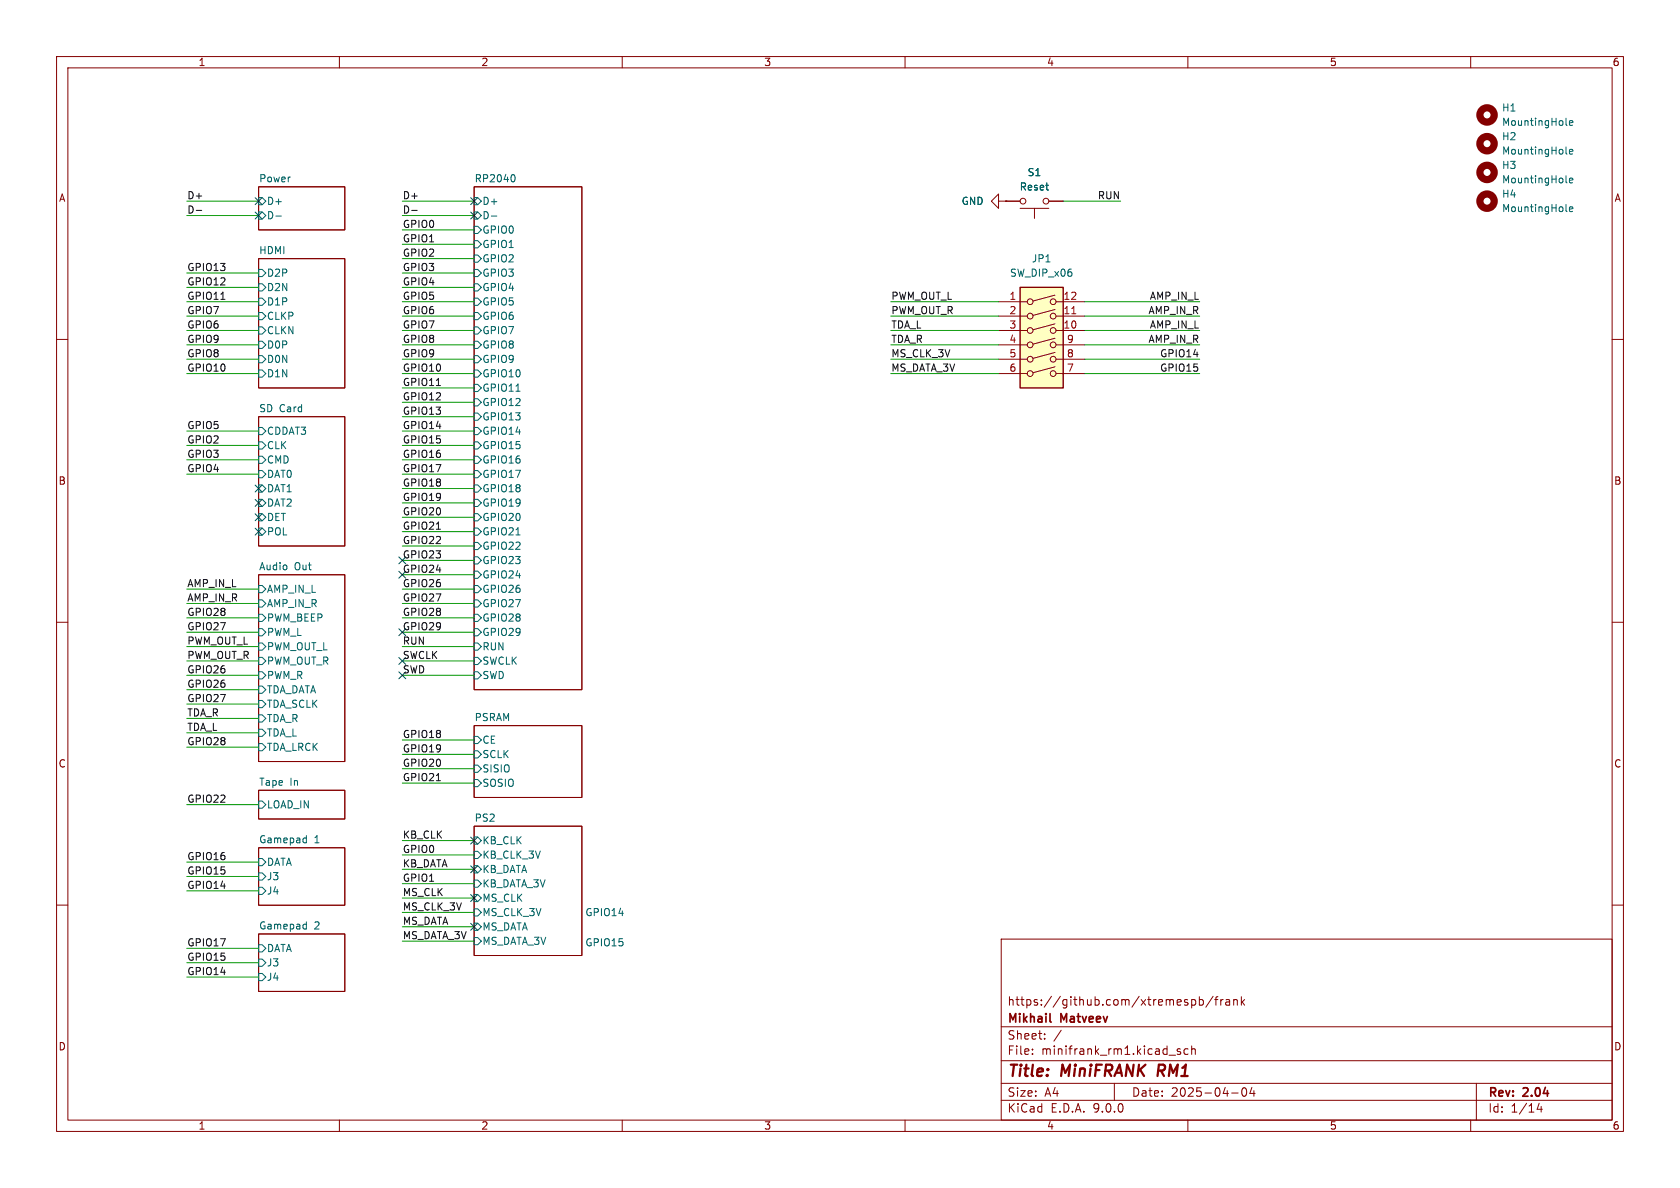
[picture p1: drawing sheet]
<svg xmlns="http://www.w3.org/2000/svg" width="297mm" height="210mm" viewBox="0 0 297 210" stroke-linecap="round" stroke-linejoin="round" font-family="sans-serif">
<g fill="none" stroke="#840000" stroke-width=".18">
<path d="M10 10h277v190h-277zM12 12h273v186h-273zM60 10v2M110 10v2M160 10v2M210 10v2M260 10v2M45.7 33h15.3v7.6h-15.3zM83.8 33h19.1v88.9h-19.1zM176.5 35.6v-1.3l-1.2 1.3 1.2 1.2v-1.2h1.3M177.8 35.6h.1M177.8 35.6h2.5"/>
<path d="M180.3 36.8h5.1M182.9 36.8v1.8M185.4 35.6h2.6M45.7 45.7h15.3v22.9h-15.3zM10 60h2M45.7 73.7h15.3v22.8h-15.3zM285 60h2M10 110h2M45.7 101.6h15.3v33h-15.3zM285 110h2M45.7 139.7h15.3v5.1h-15.3zM83.8 128.3h19.1v12.7h-19.1z"/>
<path d="M45.7 149.9h15.3v10.1h-15.3zM83.8 146.1h19.1v22.8h-19.1zM10 160h2M45.7 165.1h15.3v10.2h-15.3zM177 166h108v32h-108zM210.7 176.8l.4-.1 .3 .3v.4l-.2 .2h-.5M212 176.8l.5-.1 .2 .3v.4l-.1 .2h-.6M212 176.2v1.5M214.5 176.1l-1.3 2M214.7 176.7h.6M215.3 176.2l-.3 .2v1.3M215.8 176.7v1"/>
<path d="M216.2 176.7l-.2 .1-.2 .2M216.7 176.8h.6l.1 .9M217.4 177.1h-.5a.29 .29 0 0 0-.2 .3 .29 .29 0 0 0 .2 .3l.5-.1M218.1 176.8l.2-.1 .4 .1v.9M218.1 176.7v1M219.5 176.2v1.5M219.6 177.1l.4 .6M220 176.7l-.5 .6M285 160h2M60 198v2M110 198v2M160 198v2"/>
<path d="M177 194.5h108M177 191.5h108M177 187.5h108M177 181.5h108M182.5 186.3v.1M182.5 185.5v.1M184.7 183.6v.1M184.7 182.8v.1M187.6 182.1l-1.3 2M197 191.5v3M206.7 186.5h1.1M208.7 185.5l-.4-.1-.2 .2 .1 .2 .5 .2v.3h-.6"/>
<path d="M210 198v2M210 185.5l-.4-.1-.3 .3v.4l.2 .2h.5M210.7 185.5l.2-.1 .3 .1 .1 .9M210.7 184.9v1.5M217.7 193.2h1.2M219.7 192.4l.2-.1a.81 .81 0 0 1 .6 .6 .81 .81 0 0 1-.3 .8l-.2 .1a.81 .81 0 0 1-.3-1.4zM221.3 192.2l-.3 1.1h.9M221.7 192.8v1M260 198v2M261 191.5v6.5M272.1 195l-.4 1.1h1M272.5 195.6v1"/>
<circle cx="180.8" cy="35.6" r=".51"/>
<circle cx="184.9" cy="35.6" r=".51"/>
</g>
<path d="M204.9 188.2l-.3 2" fill="none" stroke="#840000" stroke-width=".4"/>
<path d="M185.6 180.5l.2 .2" fill="none" stroke="#840000" stroke-width=".3"/>
<g fill="none" stroke="#006464" stroke-width=".18">
<path d="M45.7 34.9h.7l.6 .7-.6 .6h-.7zM45.7 37.5h.7l.6 .6-.6 .6h-.7zM48.8 38.2h.9M83.8 34.9h.7l.6 .7-.6 .6h-.7zM83.8 37.5h.7l.6 .6-.6 .6h-.7zM86.9 38.2h.9M90.8 30.9a.79 .79 0 0 1 0 1.2M276.8 22l.2 .2M277.5 21.7l.6-.1-.1-.2-.4-.1-.1 .2v.6h.5M45.7 47.6h.7l.6 .7-.6 .6h-.7zM45.7 50.2h.7l.6 .6-.6 .6h-.7zM45.7 52.7h.7l.6 .6-.6 .7h-.7z"/>
<path d="M45.7 55.2h.7l.6 .7-.6 .6h-.7zM45.7 57.8h.7l.6 .6-.6 .7h-.7zM83.8 40h.7l.6 .6-.6 .7h-.7zM83.8 42.5h.7l.6 .7-.6 .6h-.7zM83.8 45.1h.7l.6 .6-.6 .7h-.7zM83.8 47.6h.7l.6 .7-.6 .6h-.7zM83.8 50.2h.7l.6 .6-.6 .6h-.7zM83.8 52.7h.7l.6 .6-.6 .7h-.7zM83.8 55.2h.7l.6 .7-.6 .6h-.7zM83.8 57.8h.7l.6 .6-.6 .7h-.7zM45.7 60.3h.7l.6 .7-.6 .6h-.7zM45.7 62.9h.7l.6 .6-.6 .6h-.7z"/>
<path d="M45.7 65.4h.7l.6 .6-.6 .7h-.7zM45.7 75.6h.7l.6 .6-.6 .6h-.7zM45.7 78.1h.7l.6 .6-.6 .7h-.7zM83.8 60.3h.7l.6 .7-.6 .6h-.7zM83.8 62.9h.7l.6 .6-.6 .6h-.7zM83.8 65.4h.7l.6 .6-.6 .7h-.7zM83.8 67.9h.7l.6 .7-.6 .6h-.7zM83.8 70.5h.7l.6 .6-.6 .7h-.7zM83.8 73h.7l.6 .7-.6 .6h-.7zM83.8 75.6h.7l.6 .6-.6 .6h-.7zM83.8 78.1h.7l.6 .6-.6 .7h-.7zM91.2 69.2h.7"/>
<path d="M45.7 80.6h.7l.6 .7-.6 .6h-.7zM45.7 83.2h.7l.6 .6-.6 .7h-.7zM45.7 85.7h.7l.6 .7-.6 .6h-.7zM45.7 88.3h.7l.6 .6-.6 .6h-.7zM45.7 90.8h.7l.6 .6-.6 .7h-.7zM45.7 93.3h.7l.6 .7-.6 .6h-.7zM83.8 80.6h.7l.6 .7-.6 .6h-.7zM83.8 83.2h.7l.6 .6-.6 .7h-.7zM83.8 85.7h.7l.6 .7-.6 .6h-.7zM83.8 88.3h.7l.6 .6-.6 .6h-.7zM83.8 90.8h.7l.6 .6-.6 .7h-.7zM83.8 93.3h.7l.6 .7-.6 .6h-.7z"/>
<path d="M83.8 95.9h.7l.6 .6-.6 .7h-.7zM83.8 98.4h.7l.6 .7-.6 .6h-.7zM91.2 94.6h.7M45.7 103.5h.7l.6 .6-.6 .7h-.7zM45.7 106h.7l.6 .7-.6 .6h-.7zM45.7 108.6h.7l.6 .6-.6 .7h-.7zM45.7 111.1h.7l.6 .7-.6 .6h-.7zM45.7 113.7h.7l.6 .6-.6 .6h-.7zM45.7 116.2h.7l.6 .6-.6 .7h-.7zM45.7 118.7h.7l.6 .7-.6 .6h-.7zM83.8 101h.7l.6 .6-.6 .6h-.7zM83.8 103.5h.7l.6 .6-.6 .7h-.7z"/>
<path d="M83.8 106h.7l.6 .7-.6 .6h-.7zM83.8 108.6h.7l.6 .6-.6 .7h-.7zM83.8 111.1h.7l.6 .7-.6 .6h-.7zM83.8 113.7h.7l.6 .6-.6 .6h-.7zM83.8 116.2h.7l.6 .6-.6 .7h-.7zM83.8 118.7h.7l.6 .7-.6 .6h-.7zM45.7 121.3h.7l.6 .6-.6 .7h-.7zM45.7 128.9h.7l.6 .6-.6 .7h-.7zM45.7 131.4h.7l.6 .7-.6 .6h-.7zM45.7 126.4h.7l.6 .6-.6 .6h-.7zM45.7 123.8h.7l.6 .7-.6 .6h-.7zM83.8 130.2h.7l.6 .6-.6 .6h-.7z"/>
<path d="M83.8 132.7h.7l.6 .7-.6 .6h-.7zM83.8 135.3h.7l.6 .6-.6 .6h-.7zM83.8 137.8h.7l.6 .6-.6 .7h-.7zM45.7 141.6h.7l.6 .6-.6 .7h-.7zM45.7 151.8h.7l.6 .6-.6 .6h-.7zM45.7 154.3h.7l.6 .6-.6 .7h-.7zM45.7 156.8h.7l.6 .7-.6 .6h-.7zM53.8 148.1l.4 .1M54.2 147.7v1.3M54.2 148.9l-.4 .1M83.8 148h.7l.6 .6-.6 .6h-.7zM83.8 150.5h.7l.6 .6-.6 .7h-.7z"/>
<path d="M83.8 153h.7l.6 .7-.6 .6h-.7zM83.8 155.6h.7l.6 .6-.6 .6h-.7zM83.8 158.1h.7l.6 .7-.6 .6h-.7zM45.7 167h.7l.6 .6-.6 .7h-.7zM45.7 169.5h.7l.6 .7-.6 .6h-.7zM45.7 172.1h.7l.6 .6-.6 .7h-.7zM53.8 163.4h.4M54.2 163v1.2M54.2 164.2h-.4M83.8 160.7h.7l.6 .6-.6 .6h-.7zM83.8 163.2h.7l.6 .6-.6 .7h-.7zM83.8 165.7h.7l.6 .7-.6 .6h-.7z"/>
</g>
<circle cx="262.9" cy="20.3" r="1.27" fill="none" stroke="#840000" stroke-width="1.3"/>
<path d="M180.3 50.8h7.7v17.8h-7.7z" fill="#ffffc2"/>
<g fill="none" stroke="#840000" stroke-width=".18">
<path d="M177.8 35.6h.1M177.8 35.6h2.5M185.4 35.6h2.6M176.5 53.3h5.1M176.5 55.9h5.1M176.5 58.4h5.1M186.5 52.2l-3.9 1M186.5 54.7l-3.9 1.1M186.5 57.3l-3.9 1M186.5 59.8l-3.9 1M186.7 53.3h5.1M186.7 55.9h5.1"/>
<path d="M186.7 58.4h5.1M176.5 61h5.1M176.5 63.5h5.1M176.5 66h5.1M186.5 62.3l-3.9 1M186.5 64.8l-3.9 1.1M186.7 61h5.1M186.7 63.5h5.1M186.7 66h5.1"/>
<circle cx="182.1" cy="55.9" r=".51"/>
<circle cx="182.1" cy="58.4" r=".51"/>
<circle cx="182.1" cy="53.3" r=".51"/>
<circle cx="186.2" cy="53.3" r=".51"/>
<circle cx="186.2" cy="55.9" r=".51"/>
<circle cx="186.2" cy="58.4" r=".51"/>
<circle cx="182.1" cy="66" r=".51"/>
<circle cx="182.1" cy="63.5" r=".51"/>
<circle cx="182.1" cy="61" r=".51"/>
<circle cx="186.2" cy="66" r=".51"/>
<circle cx="186.2" cy="63.5" r=".51"/>
<circle cx="186.2" cy="61" r=".51"/>
</g>
<path d="M180.3 50.8h7.7v17.8h-7.7z" fill="none" stroke="#840000" stroke-width=".25"/>
<path d="M189.5 55.5h.7" fill="none" stroke="#a90000" stroke-width=".18"/>
<g fill="none" stroke="#840000" stroke-width="1.3">
<circle cx="262.9" cy="30.5" r="1.27"/>
<circle cx="262.9" cy="25.4" r="1.27"/>
<circle cx="262.9" cy="35.6" r="1.27"/>
</g>
<path d="M276.8 37.2l.2 .2M276.8 32.1l.2 .2M276.8 27.1l.2 .1M277.5 37l.6-.1-.1-.3h-.4l-.1 .1v.6h.5M277.5 26.8l.6-.1-.1-.2-.4-.1-.1 .2v.6h.5M277.5 31.9l.6-.1-.1-.3h-.4l-.1 .2v.6h.5" fill="none" stroke="#006464" stroke-width=".18"/>
<path d="M34.7 37.2h1M72.8 37.2h1M39 52.9h.8M77.1 68.2h.8M77.1 93.6h.8M77.1 138h.8" fill="none" stroke="#0f0f0f" stroke-width=".18"/>
<g fill="none" stroke="#009600" stroke-width=".18">
<path d="M33 35.6h12.7M33 38.1h12.7M71.1 35.6h12.7M71.1 38.1h12.7M188 35.6h10.1M33 48.3h12.7M33 53.3h12.7M33 55.9h12.7M33 50.8h12.7M33 58.4h12.7M71.1 45.7h12.7M71.1 48.3h12.7"/>
<path d="M71.1 43.2h12.7M71.1 40.6h12.7M71.1 53.3h12.7M71.1 55.9h12.7M71.1 50.8h12.7M71.1 58.4h12.7M157.5 53.3h19M157.5 55.9h19M157.5 58.4h19M191.8 53.3h20.3M191.8 55.9h20.3M191.8 58.4h20.3"/>
<path d="M33 76.2h12.7M33 78.7h12.7M33 66h12.7M33 61h12.7M33 63.5h12.7M71.1 73.7h12.7M71.1 76.2h12.7M71.1 71.1h12.7M71.1 68.6h12.7M71.1 78.7h12.7M71.1 66h12.7M71.1 61h12.7"/>
<path d="M71.1 63.5h12.7M157.5 66h19M157.5 61h19M157.5 63.5h19M191.8 66h20.3M191.8 61h20.3M191.8 63.5h20.3M33 83.8h12.7M33 81.3h12.7M71.1 83.8h12.7M71.1 94h12.7M71.1 88.9h12.7"/>
<path d="M71.1 86.4h12.7M71.1 99.1h12.7M71.1 96.5h12.7M71.1 81.3h12.7M71.1 91.4h12.7M33 106.7h12.7M33 109.2h12.7M33 111.8h12.7M33 104.1h12.7M33 119.4h12.7M33 114.3h12.7M33 116.8h12.7"/>
<path d="M71.1 106.7h12.7M71.1 109.2h12.7M71.1 111.8h12.7M71.1 104.1h12.7M71.1 119.4h12.7M71.1 114.3h12.7M71.1 116.8h12.7M71.1 101.6h12.7M33 129.5h12.7M33 132.1h12.7M33 121.9h12.7M33 124.5h12.7"/>
<path d="M33 127h12.7M71.1 138.4h12.7M71.1 135.9h12.7M71.1 133.4h12.7M71.1 130.8h12.7M33 154.9h12.7M33 157.5h12.7M33 142.2h12.7M33 152.4h12.7M71.1 151.1h12.7M71.1 156.2h12.7M71.1 158.8h12.7"/>
<path d="M71.1 153.7h12.7M71.1 148.6h12.7M33 167.6h12.7M33 172.7h12.7M33 170.2h12.7M71.1 161.3h12.7M71.1 163.8h12.7M71.1 166.4h12.7"/>
</g>
<g fill="none" stroke="#000084" stroke-width=".18">
<path d="M45.1 35l1.2 1.2M45.1 37.5l1.2 1.2M46.3 35l-1.2 1.2M46.3 37.5l-1.2 1.2M83.2 35l1.2 1.2M83.2 37.5l1.2 1.2M84.4 35l-1.2 1.2M84.4 37.5l-1.2 1.2M45.1 88.3l1.2 1.2M45.1 90.8l1.2 1.2M45.1 93.4l1.2 1.2M45.1 85.8l1.2 1.2"/>
<path d="M46.3 88.3l-1.2 1.2M46.3 90.8l-1.2 1.2M46.3 93.4l-1.2 1.2M46.3 85.8l-1.2 1.2M70.5 98.5l1.2 1.2M71.7 98.5l-1.2 1.2M70.5 101l1.2 1.2M70.5 111.2l1.2 1.2M70.5 116.2l1.2 1.2M70.5 118.8l1.2 1.2M71.7 101l-1.2 1.2M71.7 111.2l-1.2 1.2"/>
<path d="M71.7 116.2l-1.2 1.2M71.7 118.8l-1.2 1.2M83.2 158.1l1.2 1.3M83.2 148l1.2 1.2M83.2 153.1l1.2 1.2M84.4 158.1l-1.2 1.3M84.4 148l-1.2 1.2M84.4 153.1l-1.2 1.2M83.2 163.2l1.2 1.2M84.4 163.2l-1.2 1.2"/>
</g>
<g font-size="2.8" fill="#840000">
<text x="178" y="190.9">Title:</text>
<text x="187.7" y="190.9">MiniFRANK</text>
<text x="205.5" y="190.9">RM1</text>
</g>
<g font-size="2.1" fill="#840000">
<text x="178" y="178">https://github.com/xtremespb/frank</text>
<text x="178" y="184">Sheet:</text>
<text x="178" y="181.2">Mikhail</text>
<text x="187.6" y="181.2">Matveev</text>
<text x="178" y="186.7">File:</text>
<text x="184.1" y="186.7">minifrank_rm1.kicad_sch</text>
<text x="178" y="196.9">KiCad</text>
<text x="178" y="194.1">Size:</text>
<text x="184.7" y="194.1">A4</text>
<text x="185.7" y="196.9">E.D.A.</text>
<text x="193.3" y="196.9">9.0.0</text>
<text x="200" y="194.1">Date:</text>
<text x="207" y="194.1">2025-04-04</text>
<text x="263" y="194.3">Rev:</text>
<text x="263" y="196.9">Id:</text>
<text x="267.1" y="196.9">1/14</text>
<text x="269.4" y="194.3">2.04</text>
</g>
<g font-size="1.8" fill="#840000">
<text x="35" y="11.9">1</text>
<text x="85" y="11.9">2</text>
<text x="135" y="11.9">3</text>
<text x="185" y="11.9">4</text>
<text x="235" y="11.9">5</text>
<text x="285" y="11.9">6</text>
<text x="10.3" y="35.9">A</text>
<text x="285.3" y="35.9">A</text>
<text x="10.3" y="85.9">B</text>
<text x="285.3" y="85.9">B</text>
<text x="10.3" y="135.9">C</text>
<text x="285.3" y="135.9">C</text>
<text x="10.3" y="185.9">D</text>
<text x="285.3" y="185.9">D</text>
<text x="35" y="199.9">1</text>
<text x="85" y="199.9">2</text>
<text x="135" y="199.9">3</text>
<text x="185" y="199.9">4</text>
<text x="235" y="199.9">5</text>
<text x="285" y="199.9">6</text>
</g>
<g font-size="1.8" fill="#006464">
<text x="265.4" y="19.9">H1</text>
<text x="265.4" y="22.5">MountingHole</text>
<text x="265.4" y="25">H2</text>
<text x="265.4" y="27.5">MountingHole</text>
<text x="45.7" y="32.3">Power</text>
<text x="83.8" y="32.3">RP2040</text>
<text x="180.2" y="33.9">Reset</text>
<text x="181.6" y="31.3">S1</text>
<text x="265.4" y="35.2">H4</text>
<text x="265.4" y="30.1">H3</text>
<text x="265.4" y="32.6">MountingHole</text>
<text x="47.1" y="36.4">D+</text>
<text x="47.1" y="39">D-</text>
<text x="85.2" y="36.4">D+</text>
<text x="85.2" y="39">D-</text>
<text x="85.2" y="41.5">GPIO0</text>
<text x="169.9" y="36.4">GND</text>
<text x="265.4" y="37.7">MountingHole</text>
<text x="45.7" y="45">HDMI</text>
<text x="85.2" y="44">GPIO1</text>
<text x="85.2" y="46.6">GPIO2</text>
<text x="182.3" y="46.6">JP1</text>
<text x="47.1" y="49.1">D2P</text>
<text x="47.1" y="51.7">D2N</text>
<text x="85.2" y="49.1">GPIO3</text>
<text x="85.2" y="51.7">GPIO4</text>
<text x="178.5" y="49.1">SW_DIP_x06</text>
<text x="47.1" y="54.2">D1P</text>
<text x="47.1" y="56.7">CLKP</text>
<text x="47.1" y="59.3">CLKN</text>
<text x="85.2" y="54.2">GPIO5</text>
<text x="85.2" y="56.7">GPIO6</text>
<text x="85.2" y="59.3">GPIO7</text>
<text x="47.1" y="61.8">D0P</text>
<text x="47.1" y="64.4">D0N</text>
<text x="85.2" y="61.8">GPIO8</text>
<text x="85.2" y="64.4">GPIO9</text>
<text x="47.1" y="66.9">D1N</text>
<text x="85.2" y="66.9">GPIO10</text>
<text x="85.2" y="69.4">GPIO11</text>
<text x="85.2" y="72">GPIO12</text>
<text x="45.7" y="72.9">SD Card</text>
<text x="47.1" y="77.1">CDDAT3</text>
<text x="85.2" y="74.5">GPIO13</text>
<text x="85.2" y="77.1">GPIO14</text>
<text x="47.1" y="79.6">CLK</text>
<text x="47.1" y="82.1">CMD</text>
<text x="85.2" y="79.6">GPIO15</text>
<text x="85.2" y="82.1">GPIO16</text>
<text x="47.1" y="84.7">DAT0</text>
<text x="47.1" y="87.2">DAT1</text>
<text x="47.1" y="89.8">DAT2</text>
<text x="85.2" y="84.7">GPIO17</text>
<text x="85.2" y="87.2">GPIO18</text>
<text x="85.2" y="89.8">GPIO19</text>
<text x="47.1" y="92.3">DET</text>
<text x="47.1" y="94.8">POL</text>
<text x="85.2" y="92.3">GPIO20</text>
<text x="85.2" y="94.8">GPIO21</text>
<text x="45.7" y="100.9">Audio</text>
<text x="52" y="100.9">Out</text>
<text x="85.2" y="97.4">GPIO22</text>
<text x="85.2" y="99.9">GPIO23</text>
<text x="47.1" y="105">AMP_IN_L</text>
<text x="47.1" y="107.5">AMP_IN_R</text>
<text x="85.2" y="102.5">GPIO24</text>
<text x="85.2" y="105">GPIO26</text>
<text x="85.2" y="107.5">GPIO27</text>
<text x="47.1" y="110.1">PWM_BEEP</text>
<text x="47.1" y="112.6">PWM_L</text>
<text x="85.2" y="110.1">GPIO28</text>
<text x="85.2" y="112.6">GPIO29</text>
<text x="47.1" y="115.2">PWM_OUT_L</text>
<text x="47.1" y="117.7">PWM_OUT_R</text>
<text x="85.2" y="115.2">RUN</text>
<text x="85.2" y="117.7">SWCLK</text>
<text x="47.1" y="120.2">PWM_R</text>
<text x="47.1" y="122.8">TDA_DATA</text>
<text x="47.1" y="125.3">TDA_SCLK</text>
<text x="85.2" y="120.2">SWD</text>
<text x="47.1" y="130.4">TDA_L</text>
<text x="47.1" y="127.9">TDA_R</text>
<text x="83.8" y="127.6">PSRAM</text>
<text x="85.2" y="131.7">CE</text>
<text x="47.1" y="132.9">TDA_LRCK</text>
<text x="85.2" y="134.2">SCLK</text>
<text x="85.2" y="136.8">SISIO</text>
<text x="45.7" y="139">Tape</text>
<text x="47.1" y="143.1">LOAD_IN</text>
<text x="51.2" y="139">In</text>
<text x="85.2" y="139.3">SOSIO</text>
<text x="45.7" y="149.1">Gamepad</text>
<text x="55.5" y="149.1">1</text>
<text x="83.8" y="145.3">PS2</text>
<text x="85.2" y="149.5">KB_CLK</text>
<text x="47.1" y="153.3">DATA</text>
<text x="47.1" y="155.8">J3</text>
<text x="85.2" y="152">KB_CLK_3V</text>
<text x="85.2" y="154.5">KB_DATA</text>
<text x="47.1" y="158.3">J4</text>
<text x="85.2" y="157.1">KB_DATA_3V</text>
<text x="85.2" y="159.6">MS_CLK</text>
<text x="45.7" y="164.4">Gamepad</text>
<text x="55.5" y="164.4">2</text>
<text x="85.2" y="162.2">MS_CLK_3V</text>
<text x="85.2" y="164.7">MS_DATA</text>
<text x="85.2" y="167.2">MS_DATA_3V</text>
<text x="47.1" y="168.5">DATA</text>
<text x="47.1" y="171">J3</text>
<text x="47.1" y="173.6">J4</text>
</g>
<g font-size="1.8" fill="#0f0f0f">
<text x="33" y="35.3">D+</text>
<text x="71.1" y="35.3">D+</text>
<text x="194" y="35.3">RUN</text>
<text x="33" y="37.8">D-</text>
<text x="71.1" y="40.4">GPIO0</text>
<text x="71.1" y="37.8">D-</text>
<text x="33" y="48">GPIO13</text>
<text x="71.1" y="48">GPIO3</text>
<text x="71.1" y="45.5">GPIO2</text>
<text x="71.1" y="42.9">GPIO1</text>
<text x="33" y="53.1">GPIO11</text>
<text x="33" y="50.5">GPIO12</text>
<text x="71.1" y="53.1">GPIO5</text>
<text x="71.1" y="50.5">GPIO4</text>
<text x="157.5" y="53.1">PWM_OUT_L</text>
<text x="203.2" y="53.1">AMP_IN_L</text>
<text x="33" y="58.2">GPIO6</text>
<text x="33" y="55.6">GPIO7</text>
<text x="71.1" y="55.6">GPIO6</text>
<text x="71.1" y="58.2">GPIO7</text>
<text x="157.5" y="55.6">PWM_OUT_R</text>
<text x="157.5" y="58.2">TDA_L</text>
<text x="202.9" y="55.6">AMP_IN_R</text>
<text x="203.2" y="58.2">AMP_IN_L</text>
<text x="33" y="63.2">GPIO8</text>
<text x="33" y="60.7">GPIO9</text>
<text x="33" y="65.8">GPIO10</text>
<text x="71.1" y="60.7">GPIO8</text>
<text x="71.1" y="63.2">GPIO9</text>
<text x="71.1" y="65.8">GPIO10</text>
<text x="157.5" y="60.7">TDA_R</text>
<text x="157.5" y="65.8">MS_DATA_3V</text>
<text x="157.5" y="63.2">MS_CLK_3V</text>
<text x="202.9" y="60.7">AMP_IN_R</text>
<text x="205" y="65.8">GPIO15</text>
<text x="205" y="63.2">GPIO14</text>
<text x="71.1" y="68.3">GPIO11</text>
<text x="71.1" y="70.9">GPIO12</text>
<text x="33" y="75.9">GPIO5</text>
<text x="71.1" y="73.4">GPIO13</text>
<text x="71.1" y="75.9">GPIO14</text>
<text x="33" y="83.6">GPIO4</text>
<text x="33" y="81">GPIO3</text>
<text x="33" y="78.5">GPIO2</text>
<text x="71.1" y="83.6">GPIO17</text>
<text x="71.1" y="81">GPIO16</text>
<text x="71.1" y="78.5">GPIO15</text>
<text x="71.1" y="86.1">GPIO18</text>
<text x="71.1" y="88.6">GPIO19</text>
<text x="71.1" y="93.7">GPIO21</text>
<text x="71.1" y="91.2">GPIO20</text>
<text x="71.1" y="101.3">GPIO24</text>
<text x="71.1" y="96.3">GPIO22</text>
<text x="71.1" y="98.8">GPIO23</text>
<text x="33" y="103.9">AMP_IN_L</text>
<text x="33" y="106.4">AMP_IN_R</text>
<text x="71.1" y="106.4">GPIO27</text>
<text x="71.1" y="103.9">GPIO26</text>
<text x="33" y="109">GPIO28</text>
<text x="33" y="111.5">GPIO27</text>
<text x="71.1" y="111.5">GPIO29</text>
<text x="71.1" y="109">GPIO28</text>
<text x="33" y="116.6">PWM_OUT_R</text>
<text x="33" y="119.1">GPIO26</text>
<text x="33" y="114">PWM_OUT_L</text>
<text x="71.1" y="114">RUN</text>
<text x="71.1" y="116.6">SWCLK</text>
<text x="71.1" y="119.1">SWD</text>
<text x="33" y="124.2">GPIO27</text>
<text x="33" y="121.7">GPIO26</text>
<text x="33" y="129.3">TDA_L</text>
<text x="33" y="126.7">TDA_R</text>
<text x="33" y="131.8">GPIO28</text>
<text x="71.1" y="130.5">GPIO18</text>
<text x="71.1" y="133.1">GPIO19</text>
<text x="71.1" y="135.6">GPIO20</text>
<text x="33" y="142">GPIO22</text>
<text x="71.1" y="138.2">GPIO21</text>
<text x="71.1" y="148.3">KB_CLK</text>
<text x="33" y="152.1">GPIO16</text>
<text x="33" y="154.7">GPIO15</text>
<text x="71.1" y="155.9">GPIO1</text>
<text x="71.1" y="150.9">GPIO0</text>
<text x="71.1" y="153.4">KB_DATA</text>
<text x="33" y="157.2">GPIO14</text>
<text x="71.1" y="158.5">MS_CLK</text>
<text x="71.1" y="161">MS_CLK_3V</text>
<text x="33" y="167.4">GPIO17</text>
<text x="71.1" y="166.1">MS_DATA_3V</text>
<text x="71.1" y="163.6">MS_DATA</text>
<text x="33" y="169.9">GPIO15</text>
<text x="33" y="172.5">GPIO14</text>
</g>
<g font-size="1.8" fill="#a90000">
<text x="178.4" y="53.1">1</text>
<text x="187.9" y="53.1">12</text>
<text x="178.4" y="55.6">2</text>
<text x="178.4" y="58.2">3</text>
<text x="187.9" y="55.6">11</text>
<text x="187.9" y="58.2">10</text>
<text x="178.4" y="60.7">4</text>
<text x="178.4" y="63.2">5</text>
<text x="178.4" y="65.8">6</text>
<text x="188.5" y="60.7">9</text>
<text x="188.5" y="63.2">8</text>
<text x="188.5" y="65.8">7</text>
</g>
<g font-size="1.8" fill="#0000c2">
<text x="103.4" y="162.2">GPIO14</text>
<text x="103.4" y="167.5">GPIO15</text>
</g>
</svg>
